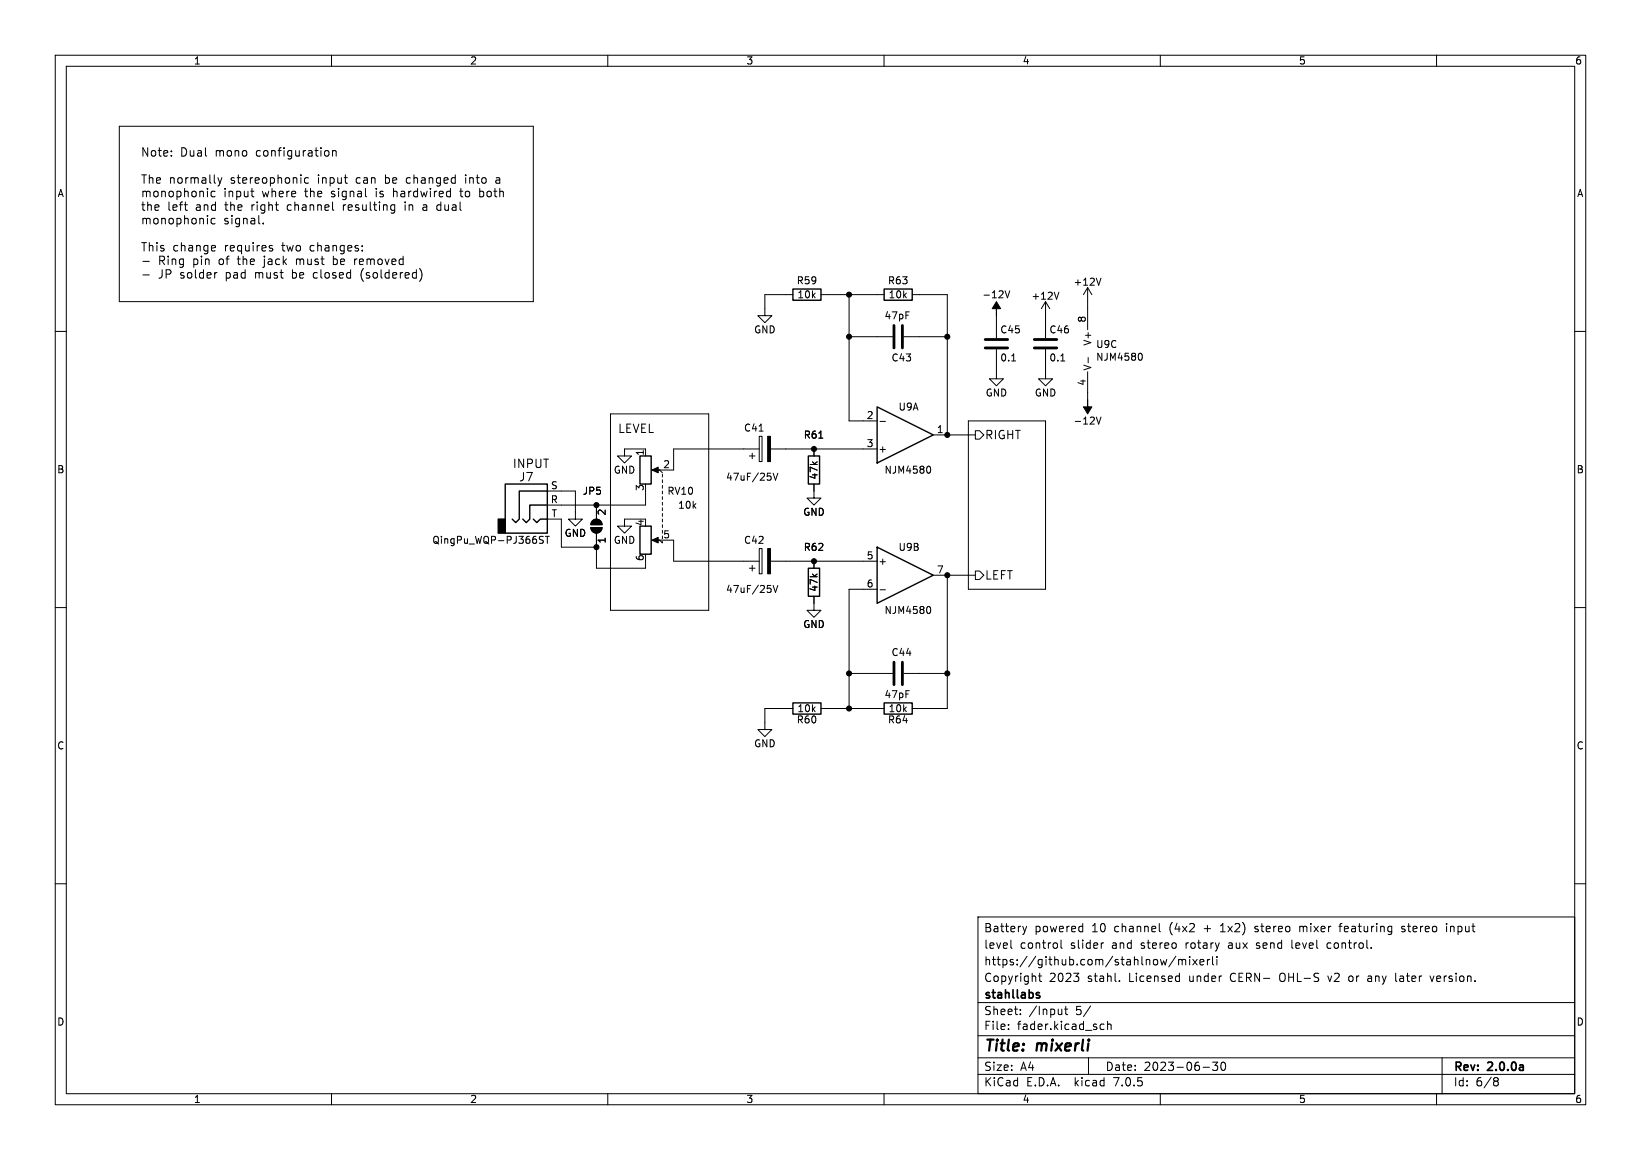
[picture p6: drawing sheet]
<svg xmlns="http://www.w3.org/2000/svg" width="297mm" height="210mm" viewBox="0 0 297 210" stroke-linecap="round" stroke-linejoin="round" font-family="sans-serif">
<g fill="none" stroke="#000" stroke-width=".18">
<path d="M10 10h277v190h-277zM12 12h273v186h-273zM60 10v2M110 10v2M160 10v2M210 10v2M260 10v2M21.6 22.9h74.9v31.7h-74.9zM31 28.1v.2M31 27.3v.2M33.3 37.1h.6M33.6 38l.3 .1"/>
<path d="M38.9 39.6l-.4-.1-.3 .3v.5l.1 .2h.6M38.9 34.7l-.4-.1-.3 .3v.4l.1 .3h.6M39.4 32.2l.4 1M39.8 33.2l-.1 .3-.3 .2M40.2 32.2l-.4 1M45.4 34.6h.6M45.6 35.4l.4 .2M49.8 37.1h.6M50.2 38.1h.2M54.5 31.7v.1M55.8 32.2h-.4l-.3 .3v.4l.2 .2h.5M58.9 27.3h.3l.3 .2v.6l-.3 .2-.3-.1"/>
<path d="M60.2 27.4l.2-.1h.4v1M60.2 27.3v1M60.2 36.6v1.3l.2 .2M62.3 32.2h.6M62.6 33.1l.3 .1M66.1 34.1v1.3l.3 .2M70.8 37.9l.2 .2 .4-.1M71.4 37.1h-.4l-.2 .1M71.4 37.1v1.2l-.3 .3-.3-.1M81.1 34.6l.4 .1M81.5 35.6h-.4M81.5 34.1v1.5"/>
<path d="M82.3 32.2h.1M82.4 31.7v1.5M82.4 33.1l-.1 .1M10 60h2M25.9 47.3h1.1M25.9 49.8h1.1M38.5 44.4l.4 .1 .1 .3-.7 .1M38.9 45.4h-.4M39.3 49.3l-.4 .2M46.9 40.5h.2M47.6 40.4v.1M48.8 44.9l.5 .1 .1 .2-.2 .2h-.5"/>
<path d="M48.8 44.5h.5M65.6 45.3v.1M65.6 44.5v.1M75.9 48.6a1.75 1.75 0 0 1 0 2.3M143.5 53.3h-5.1v3.9h1.3l-1.3 1.2-1.2-1.2h1.2M148.6 53.3h11.4M153.7 53.3v22.9h5M165.1 53.3h6.3v25.4M180.3 57.2v4M181.9 52.6l.4 1.3 .5-1.3M189.2 54.6l-.7 1.3M189.2 54.6v6.6"/>
<path d="M189.2 54.6l.8 1.3M191.6 52.9l-.4 1.3M196.8 52.1v7.6M196.8 52.1l-.7 1.2M196.8 52.1l.8 1.2M199.3 50.4l-.5 1.2M285 60h2M110.5 74.9h17.8v35.6h-17.8zM137.4 79h.5v4.6h-.5zM153.7 61h7.8M159.3 76.3h.9M163.6 61h7.8"/>
<path d="M168.9 78.7h7.6M175.3 76.2h13.9v30.5h-13.9zM176.5 78h.8l.8 .7-.8 .8h-.8zM180.3 63.2v5.4h1.3l-1.3 1.3-1.2-1.3h1.2M183.1 65.3h.7M189.2 63.2v5.4h1.3l-1.3 1.3-1.2-1.3h1.2M192 65.3h.7M196.8 67.3v5.1M196.9 64.7v1M198.4 75.5l.4 1.3 .5-1.3M206.4 64a.79 .79 0 0 1 0 1.2M97.7 97.6l.5 .2 .1 .3-.2 .3-.5-.1"/>
<path d="M97.7 97.2h.6M98.7 97.1h.7M99.1 88.9h5v5.1h1.3l-1.3 1.3-1.2-1.3h1.2M99.1 94h2.5v5.1h6.3M99.1 97.1v1.3M106.9 95.5h2.1a1.02 1.02 0 0 1-1.1 1 1.02 1.02 0 0 1-1-1zM107.2 94.3a1.02 1.02 0 0 1 1.1-.2 1.02 1.02 0 0 1 .7 .9h-2.1zM107.9 96.5v6.4h8.9v-1.3M107.9 91.4v2.6M113 82.6h-1.2l1.2 1.2 1.3-1.2h-1.3v-1.3h3.8v1.3M116.8 94h-3.8v1.3h1.3l-1.3 1.2-1.2-1.2h1.2M116.8 88.9v2.5h-17.7"/>
<path d="M118.4 97.8h3.5v3.8h15.5M119.4 97.8l.5 .5v-.3M119.4 85.1l.5 .5M119.9 85.9v.5M119.9 86.9v.5M119.9 87.9v.5M119.9 88.9v.5M119.9 89.9v.5M119.9 90.9v.5M119.9 91.9v.6M119.9 93v.5M119.9 94v.5"/>
<path d="M119.9 95v.5M135.6 82.6h1.1M136.1 82v1.1M137.4 99.3h.5v4.6h-.5zM137.4 81.3h-15.5v3.8h-3.5M139.4 81.3h19.3M139.9 85.7l.5 1.2 .4-1.2M147.3 87.6v2.6h1.3l-1.3 1.2-1.3-1.2h1.3M147.3 81.3v1.3M168.1 84.4a.79 .79 0 0 1 0 1.3M10 110h2M135.6 102.9h1.1"/>
<path d="M136.1 102.4v1M139.4 101.6h19.3M139.9 106l.5 1.3 .4-1.3M147.3 108v2.5h1.3l-1.3 1.3-1.3-1.3h1.3M147.3 101.6v1.3M158.7 106.7h-5v21.6M159.3 106.8h.9M168.1 109.8a.79 .79 0 0 1 0 1.3M168.9 104.1h7.6M171.4 104.1v24.2h-6.3M176.5 103.4h.8l.8 .7-.8 .8h-.8zM285 110h2"/>
<path d="M143.5 128.3h-5.1v3.8h1.3l-1.3 1.3-1.2-1.3h1.2M148.6 128.3h11.4M153.7 121.9h7.8M163.6 121.9h7.8M10 160h2M285 160h2M177 166h108v32h-108zM183 170.2v1.3l.2 .2M185.1 167.7l.4 1M185.5 168.7l-.2 .4M185.8 167.7l-.3 1M188 176.7h.5"/>
<path d="M188.2 176.2v1.3l.3 .2M191.3 170.8v.8M192 170.2v1.3l.2 .2M194.3 176.2h.9l-.5 .6M195.1 176.8l.1 .3-.1 .5M195.5 167.7l.5 .1M196 167.2v1.5M196 168.6l-.5 .1M199.7 170.7l-.2 .1-.2 .2M202.6 177.6v.1M209.8 167.2v1.3l.2 .2M211.2 173.7l-.3 1-.3-.7-.3 .7"/>
<path d="M212.8 173.1l-1.3 2M213 176.7l.5 .1M213.3 173.7v1M213.3 173.8l.4-.1 .3 .2M213.5 177.6l-.5 .1M213.5 176.2v1.5M214 173.9l.2-.2 .3 .1 .1 .9M214 173.9v.8M215.3 173.2v.1M215.3 173.7v1M215.9 173.7l.8 1M216.7 173.7l-.8 1"/>
<path d="M217.2 174.2l.7-.1-.1-.3-.4-.1-.2 .2v.7h.6M218.5 173.7v1M219 173.7l-.3 .1-.2 .2M219.5 173.2v1.3l.2 .2M220.2 173.2v.1M220.2 173.7v1M220.7 170.7l-.4 1M248.2 171.6v.1M251.5 167.7l.4 .1M251.9 168.6l-.4 .1M251.9 167.7v1.2l-.2 .2-.3 .1M60 198v2"/>
<path d="M110 198v2M160 198v2M177 194.5h108M177 191.5h108M177 187.5h108M177 181.5h108M182.5 186.3v.1M182.5 185.5v.1M184.7 183.6v.1M184.7 182.8v.1M192.2 182.7v1M192.2 183.6l-.2 .1"/>
<path d="M192.7 182.7h.5M192.9 182.2v1.3l.3 .2M197 191.5v3M197.4 182.1l-1.3 2M199.2 186.3l.2 .1 .4-.1M199.8 185.5l-.4-.1-.2 .1M200.5 185.5l.2-.1 .3 .1 .1 .9M200.5 184.9v1.5M210 198v2M217.7 193.2h1.2M219.5 192.3h.9l-.5 .6 .4 .1v.7l-.2 .1h-.4l-.2-.1M221.2 192.4l.1-.1a.8 .8 0 0 1 .5 .7 .8 .8 0 0 1-.5 .8 1 1 0 0 1-.1-1.4z"/>
<path d="M260 198v2M261 191.5v6.5M270.5 195.7h.1M270.5 195.2l.4-.1 .2 .1 .1 .3-.3 .2M270.6 195.7h.3M270.6 195.7l-.1 .1M270.9 195.7l.3 .3-.1 .5-.2 .1-.4-.1"/>
</g>
<path d="M187.6 179.8h.5M187.6 180.1l.5 .2 .1 .1-.1 .2-.4 .1" fill="none" stroke="#000" stroke-width=".3"/>
<g fill="none" stroke="#000" stroke-width=".25">
<path d="M143.5 52.3h5.1v2.1h-5.1zM160 52.3h5.1v2.1h-5.1zM158.7 73.7l10.2 5-10.2 5.1zM91.4 87.6h7.7v8.9h-7.7zM96.5 94l.7 .6 .6-.6h1.3M99.1 91.4h-3.2v2.6l-.7 .6-.6-.6M99.1 88.9h-5.1v5.1l-.7 .6-.6-.6M115.8 82.6h2.1v5h-2.1zM115.8 95.3h2.1v5h-2.1zM146.3 82.6h2v5h-2zM158.7 99.1l10.2 5-10.2 5.1zM146.3 102.9h2v5.1h-2z"/>
<path d="M143.5 127.3h5.1v2h-5.1zM160 127.3h5.1v2h-5.1z"/>
</g>
<g fill="#000" stroke="#000" stroke-width=".18">
<path d="M180.3 54.6l.8 1.3h-.8v1.3v-1.3h-.7zM138.9 79h.5v4.6h-.5zM196.8 72.4v1.3h.8l-.8 1.2-.7-1.2h.7zM107.2 94.3a1.02 1.02 0 0 1 1.1-.2 1.02 1.02 0 0 1 .7 .9h-2.1zM106.9 95.5h2.1a1.02 1.02 0 0 1-1.1 1 1.02 1.02 0 0 1-1-1zM118 85.1l1.1-.5v1zM118 97.8l1.1-.5v1zM138.9 99.3h.5v4.6h-.5z"/>
<circle cx="153.7" cy="53.3" r=".46"/>
<circle cx="153.7" cy="61" r=".46"/>
<circle cx="171.4" cy="61" r=".46"/>
<circle cx="171.4" cy="78.7" r=".46"/>
<circle cx="107.9" cy="99.1" r=".46"/>
<circle cx="107.9" cy="91.4" r=".46"/>
<circle cx="147.3" cy="81.3" r=".46"/>
<circle cx="147.3" cy="101.6" r=".46"/>
<circle cx="171.4" cy="104.1" r=".46"/>
<circle cx="153.7" cy="121.9" r=".46"/>
<circle cx="153.7" cy="128.3" r=".46"/>
<circle cx="171.4" cy="121.9" r=".46"/>
</g>
<path d="M90.2 94h1.2v2.5h-1.2z" fill="#000" stroke="#000" stroke-width=".25"/>
<path d="M161.8 58.9v4.1M163.3 58.9v4.1M178.3 63h4.1M178.3 61.5h4.1M187.2 63h4.1M187.2 61.5h4.1M161.8 119.9v4.1M163.3 119.9v4.1" fill="none" stroke="#000" stroke-width=".51"/>
<g font-size="2.8">
<text x="178" y="190.8">Title:</text>
<text x="187.5" y="190.8">mixerli</text>
</g>
<g font-size="2.1">
<text x="25.4" y="28.5">Note:</text>
<text x="32.5" y="28.5">Dual</text>
<text x="38.8" y="28.5">mono</text>
<text x="46.2" y="28.5">configuration</text>
<text x="25.4" y="33.4">The normally</text>
<text x="25.4" y="35.8">monophonic</text>
<text x="40.4" y="35.8">input</text>
<text x="41.6" y="33.4">stereophonic</text>
<text x="47.3" y="35.8">where</text>
<text x="55.1" y="35.8">the</text>
<text x="57.4" y="33.4">input</text>
<text x="59.9" y="35.8">signal</text>
<text x="64.4" y="33.4">can</text>
<text x="68" y="35.8">is</text>
<text x="69.7" y="33.4">be</text>
<text x="71.2" y="35.8">hardwired</text>
<text x="73.6" y="33.4">changed</text>
<text x="83.5" y="35.8">to</text>
<text x="84.4" y="33.4">into</text>
<text x="87" y="35.8">both</text>
<text x="89.9" y="33.4">a</text>
<text x="25.4" y="38.3">the</text>
<text x="25.4" y="40.7">monophonic</text>
<text x="30.2" y="38.3">left</text>
<text x="35.3" y="38.3">and</text>
<text x="40.4" y="40.7">signal.</text>
<text x="40.7" y="38.3">the</text>
<text x="45.4" y="38.3">right</text>
<text x="52" y="38.3">channel</text>
<text x="62.1" y="38.3">resulting</text>
<text x="73.4" y="38.3">in</text>
<text x="76.7" y="38.3">a dual</text>
<text x="25.4" y="45.6">This</text>
<text x="31.1" y="45.6">change</text>
<text x="40.5" y="45.6">requires</text>
<text x="51" y="45.6">two</text>
<text x="56" y="45.6">changes:</text>
<text x="28.5" y="48.1">Ring</text>
<text x="28.5" y="50.6">JP solder</text>
<text x="34.8" y="48.1">pin</text>
<text x="39.5" y="48.1">of</text>
<text x="40.7" y="50.6">pad</text>
<text x="43" y="48.1">the</text>
<text x="46.1" y="50.6">must</text>
<text x="47.8" y="48.1">jack</text>
<text x="52.9" y="50.6">be</text>
<text x="53.7" y="48.1">must</text>
<text x="56.8" y="50.6">closed</text>
<text x="60.4" y="48.1">be</text>
<text x="64.3" y="48.1">removed</text>
<text x="65.4" y="50.6">(soldered)</text>
<text x="111.8" y="78.5">LEVEL</text>
<text x="178.2" y="79.7">RIGHT</text>
<text x="92.7" y="84.8">INPUT</text>
<text x="93.9" y="87.3">J7</text>
<text x="178.2" y="105.1">LEFT</text>
<text x="178" y="171.9">level</text>
<text x="178" y="168.9">Battery</text>
<text x="184.5" y="171.9">control</text>
<text x="187.2" y="168.9">powered</text>
<text x="193.7" y="171.9">slider</text>
<text x="197.5" y="168.9">10</text>
<text x="201.2" y="171.9">and</text>
<text x="201.6" y="168.9">channel</text>
<text x="206.5" y="171.9">stereo</text>
<text x="211.6" y="168.9">(4x2</text>
<text x="214.6" y="171.9">rotary</text>
<text x="217.9" y="168.9">+</text>
<text x="221" y="168.9">1x2)</text>
<text x="222.4" y="171.9">aux</text>
<text x="227.3" y="168.9">stereo</text>
<text x="227.6" y="171.9">send</text>
<text x="234" y="171.9">level</text>
<text x="235.4" y="168.9">mixer</text>
<text x="240.5" y="171.9">control.</text>
<text x="242.8" y="168.9">featuring</text>
<text x="254.1" y="168.9">stereo</text>
<text x="262.2" y="168.9">input</text>
<text x="178" y="177.9">Copyright</text>
<text x="178" y="174.9">https://github.com/stahlnow/mixerli</text>
<text x="189.8" y="177.9">2023</text>
<text x="196.7" y="177.9">stahl.</text>
<text x="204.2" y="177.9">Licensed</text>
<text x="215.2" y="177.9">under</text>
<text x="222.7" y="177.9">CERN-</text>
<text x="231.7" y="177.9">OHL-S</text>
<text x="240.6" y="177.9">v2</text>
<text x="244.4" y="177.9">or</text>
<text x="247.9" y="177.9">any</text>
<text x="253" y="177.9">later</text>
<text x="259.4" y="177.9">version.</text>
<text x="178" y="183.9">Sheet:</text>
<text x="178" y="181.1">stahllabs</text>
<text x="186.2" y="183.9">/Input</text>
<text x="194.6" y="183.9">5/</text>
<text x="178" y="186.6">File:</text>
<text x="184" y="186.6">fader.kicad_sch</text>
<text x="178" y="196.8">KiCad</text>
<text x="178" y="194">Size:</text>
<text x="184.6" y="194">A4</text>
<text x="185.7" y="196.8">E.D.A.</text>
<text x="194.4" y="196.8">kicad</text>
<text x="200" y="194">Date:</text>
<text x="201.5" y="196.8">7.0.5</text>
<text x="206.9" y="194">2023-06-30</text>
<text x="263" y="194.2">Rev:</text>
<text x="263" y="196.8">Id:</text>
<text x="267" y="196.8">6/8</text>
<text x="269.2" y="194.2">2.0.0a</text>
</g>
<g font-size="1.8">
<text x="35" y="11.8">1</text>
<text x="85" y="11.8">2</text>
<text x="135" y="11.8">3</text>
<text x="185" y="11.8">4</text>
<text x="235" y="11.8">5</text>
<text x="285" y="11.8">6</text>
<text x="10.4" y="35.8">A</text>
<text x="285.4" y="35.8">A</text>
<text x="144.1" y="51.6">R59</text>
<text x="160.7" y="51.6">R63</text>
<text x="194.2" y="51.9">+12V</text>
<text x="144.3" y="54.2">10k</text>
<text x="160" y="58">47pF</text>
<text x="160.8" y="54.2">10k</text>
<text x="177.7" y="54.2">-12V</text>
<text x="186.6" y="54.4">+12V</text>
<text x="196.6" y="58.5" transform="rotate(-90 196.6 58.5)">8</text>
<text x="136.4" y="60.5">GND</text>
<text x="161.3" y="65.6">C43</text>
<text x="181" y="60.5">C45</text>
<text x="181" y="65.6">0.1</text>
<text x="189.9" y="60.5">C46</text>
<text x="189.9" y="65.6">0.1</text>
<text x="197.7" y="62.6" transform="rotate(-90 197.7 62.6)">V+</text>
<text x="198.3" y="63.2">U9C</text>
<text x="198.3" y="65.5">NJM4580</text>
<text x="178.3" y="71.9">GND</text>
<text x="187.2" y="71.9">GND</text>
<text x="196.6" y="69.9" transform="rotate(-90 196.6 69.9)">4</text>
<text x="197.7" y="67.2" transform="rotate(-90 197.7 67.2)">V-</text>
<text x="156.8" y="75.9">2</text>
<text x="162.6" y="74.5">U9A</text>
<text x="194.2" y="77">-12V</text>
<text x="116.6" y="82.6" transform="rotate(-90 116.6 82.6)">1</text>
<text x="134.6" y="78.3">C41</text>
<text x="145.4" y="79.6">R61</text>
<text x="156.8" y="81">3</text>
<text x="158.9" y="82.1">+</text>
<text x="169.5" y="78.5">1</text>
<text x="10.3" y="85.8">B</text>
<text x="99.7" y="88.6">S</text>
<text x="105.4" y="89.7">JP5</text>
<text x="111" y="85.9">GND</text>
<text x="116.6" y="88.9" transform="rotate(-90 116.6 88.9)">3</text>
<text x="120" y="84.8">2</text>
<text x="120.7" y="89.7">RV10</text>
<text x="131.3" y="87.2">47uF/25V</text>
<text x="148.1" y="86.9" transform="rotate(-90 148.1 86.9)">47k</text>
<text x="160" y="85.9">NJM4580</text>
<text x="285.3" y="85.8">B</text>
<text x="99.6" y="91.2">R</text>
<text x="99.8" y="93.7">T</text>
<text x="109.9" y="93.4" transform="rotate(-90 109.9 93.4)">2</text>
<text x="116.6" y="95.3" transform="rotate(-90 116.6 95.3)">4</text>
<text x="122.7" y="92.3">10k</text>
<text x="145.3" y="93.5">GND</text>
<text x="78.2" y="98.6">QingPu_WQP-PJ366ST</text>
<text x="102.1" y="97.3">GND</text>
<text x="109.9" y="98.5" transform="rotate(-90 109.9 98.5)">1</text>
<text x="111" y="98.6">GND</text>
<text x="116.6" y="101.6" transform="rotate(-90 116.6 101.6)">6</text>
<text x="120" y="97.5">5</text>
<text x="134.6" y="98.6">C42</text>
<text x="145.4" y="99.9">R62</text>
<text x="156.8" y="101.3">5</text>
<text x="162.6" y="99.9">U9B</text>
<text x="131.3" y="107.5">47uF/25V</text>
<text x="148.1" y="107.2" transform="rotate(-90 148.1 107.2)">47k</text>
<text x="156.8" y="106.4">6</text>
<text x="158.9" y="102.4">+</text>
<text x="169.5" y="103.9">7</text>
<text x="145.3" y="113.9">GND</text>
<text x="160" y="111.3">NJM4580</text>
<text x="161.3" y="118.9">C44</text>
<text x="144.1" y="131.1">R60</text>
<text x="144.3" y="129.1">10k</text>
<text x="160" y="126.6">47pF</text>
<text x="160.7" y="131.1">R64</text>
<text x="160.8" y="129.1">10k</text>
<text x="10.3" y="135.8">C</text>
<text x="136.4" y="135.4">GND</text>
<text x="285.3" y="135.8">C</text>
<text x="10.3" y="185.8">D</text>
<text x="285.3" y="185.8">D</text>
<text x="35" y="199.8">1</text>
<text x="85" y="199.8">2</text>
<text x="135" y="199.8">3</text>
<text x="185" y="199.8">4</text>
<text x="235" y="199.8">5</text>
<text x="285" y="199.8">6</text>
</g>
</svg>
